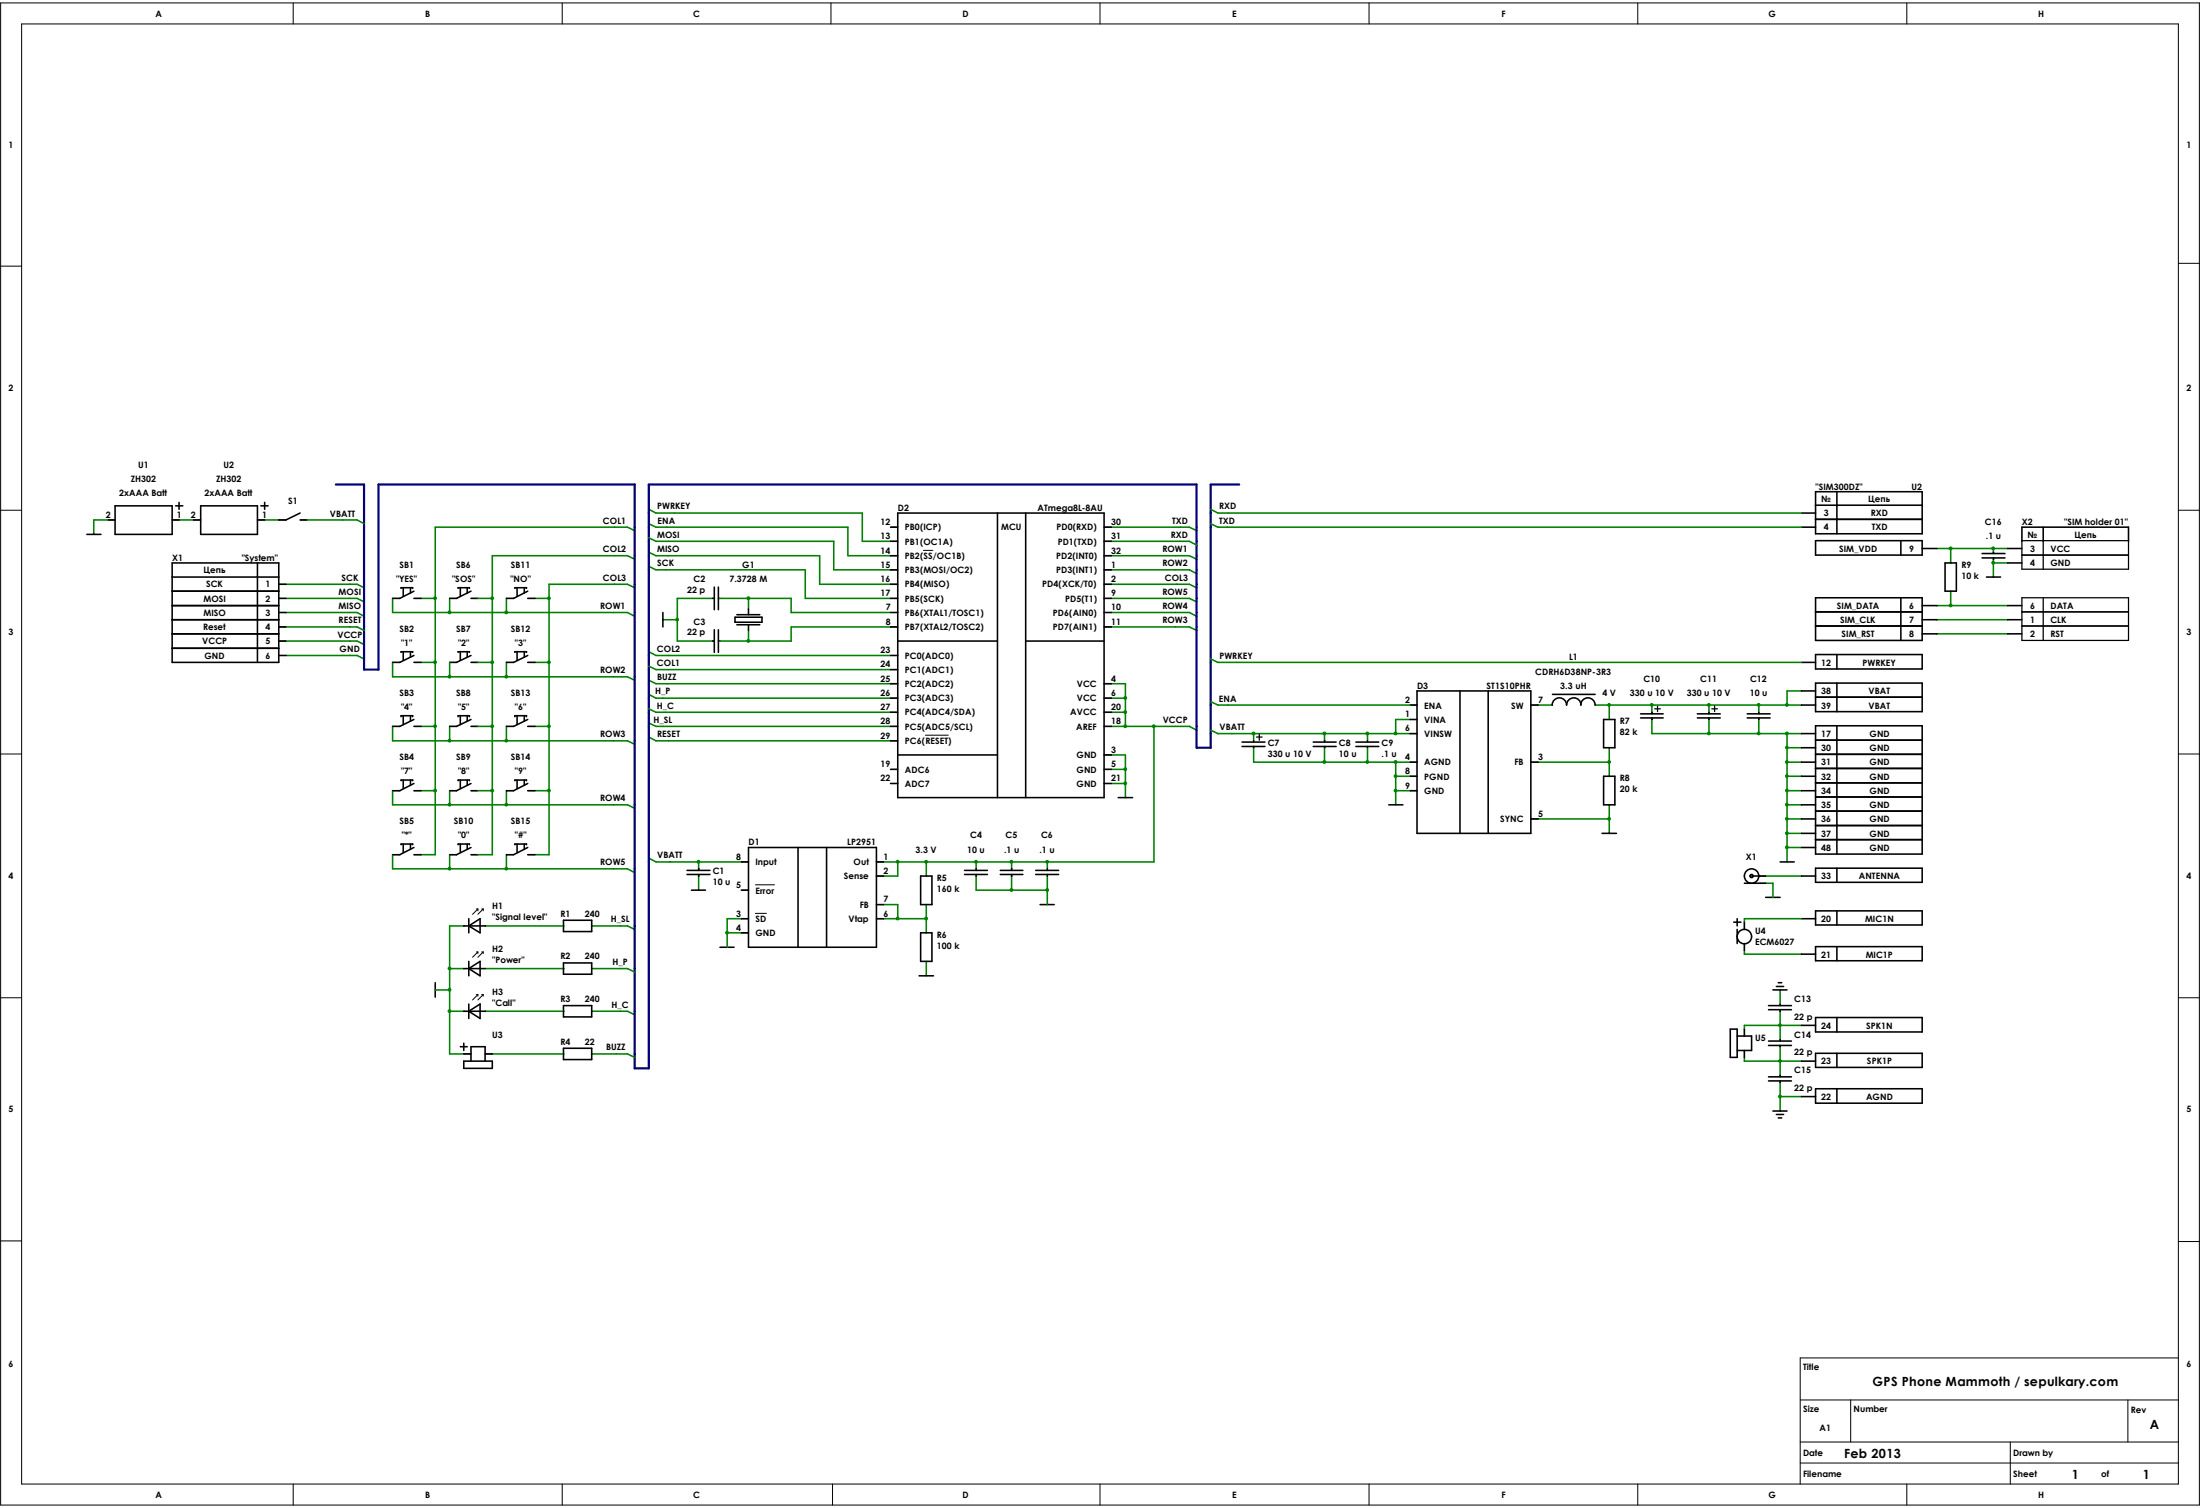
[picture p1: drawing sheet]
<svg xmlns="http://www.w3.org/2000/svg" width="297mm" height="203mm" viewBox="0 0 297 203" stroke-linecap="round" stroke-linejoin="round" font-family="sans-serif">
<g fill="none" stroke="#000" stroke-width=".14">
<path d="M.1 .4h296.8v202.7h-296.8zM2.9 3.2h291.2v197.1h-291.2zM39.6 .4v2.8M75.9 .4v2.8M112.2 .4v2.8M148.5 .4v2.8M184.8 .4v2.8M221.1 .4v2.8M257.4 .4v2.8M.1 35.9h2.8M294.1 35.5h2.8M.1 68.8h2.8"/>
<path d="M12.7 72v.1M14.6 70.2h.9M23.2 70.2h1M26.1 70.2h1M34.8 70.2h.9M37.6 70.2h1M37.6 78.8h1M40.5 70.2h1M46.3 70.1v.1M47.2 78.8h.1M83 71.1h.1M83 74.9v.1"/>
<path d="M83 78.8h.1M89.9 76.8v.1M90 71.1h.1M90.3 73h.1M90.3 74.9v.1M91.1 69.2h.1M120.2 78.8h1M120.2 71.1h1M120.2 75h1M120.2 76.9h1M120.2 73h1M124.7 74.3h1.2"/>
<path d="M149.1 78.8h.9M149.1 71.1h.9M149.1 75h.9M149.1 76.9h.9M149.1 73h.9M158.7 74.9v.1M158.7 76.8v.1M158.9 78.8h.1M159.3 73h.1M159.3 71.1h.1M165.7 71.1h.1M165.8 69.2h.1"/>
<path d="M243.2 69.2h.1M243.2 71.1h.1M261.5 74h.1M263.4 76h.1M263.4 79.8h.1M269.1 74.5h.1M269.1 75.5h.1M269.1 77.8v.1M271 74h.1M271 76h.1M294.1 68.8h2.8M37.6 80.7h1"/>
<path d="M37.6 88.4h1M37.6 82.6h1M37.6 84.6h1M37.6 86.5h1M47.2 80.7h.1M47.2 82.6h.1M47.2 84.6h.1M47.2 86.5h.1M47.2 88.4h.1M53 98h1M53 89.4h1M53 80.7h1"/>
<path d="M55.9 98h1M55.9 89.4h1M55.9 80.7h1M60.7 98h.9M60.7 89.4h.9M60.7 80.7h.9M63.6 98h.9M63.6 89.4h.9M63.6 80.7h.9M68.4 98h.9M68.4 89.4h.9M68.4 80.7h.9"/>
<path d="M71.2 98h1M71.2 89.4h1M71.2 80.7h1M82.8 82.6h.1M82.8 91.2v.1M82.8 99.9v.1M89.5 94.2h.1M89.5 98h.1M89.5 83.6h.1M89.9 96.1h.1M90.1 92.2v.1M90.3 88.4h.1"/>
<path d="M90.3 90.3v.1M90.3 99.9v.1M96.2 86.5h.1M96.2 80.7h.1M97.2 86.5h.1M97.2 80.7h.1M101 82.2v.4M101 84.6v.5M120.2 98h1M120.2 100h1M120.2 80.7h1M120.2 96.1h1"/>
<path d="M120.2 88.4h1M120.2 82.6h1M120.2 84.6h1M120.2 92.3h1M120.2 94.2h1M120.2 90.4h1M124.9 99.2h3.1M149.1 98h.9M149.1 80.7h.9M149.1 96.1h.9M149.1 82.6h.9M149.1 84.6h.9"/>
<path d="M149.1 92.3h.9M149.1 94.2h.9M158.7 80.7h.1M158.7 82.6h.1M158.7 84.6h.1M158.7 98h.1M165.8 95.1h.1M166.3 98.9v.1M166.9 89.3v.1M169.2 100h.1M178.8 100h.1M184.6 100h.1"/>
<path d="M190.4 97.1h.9M190.4 95.1h.9M190.4 99h.9M206.7 95.1h.9M209.6 95.1h.1M215.3 95.1h.1M217.3 97.1h.1M223 97.1h.1M223 96.1h.1M230.7 97.1h.1M230.7 96.1h.1M237.4 97.1h.1"/>
<path d="M237.4 96.1h.1M243.2 89.4h.1M243.2 95.1h.1M243.2 99h.1M243.2 93.2h.1M261.5 83.6h.1M261.5 85.5h.1M261.5 81.7h.1M271 83.6h.1M271 85.5h.1M271 81.7h.1M.1 101.7h2.8"/>
<path d="M53 115.3h1M53 106.7h1M55.9 115.3h1M55.9 106.7h1M60.7 115.3h.9M60.7 106.7h.9M63.6 115.3h.9M63.6 106.7h.9M68.4 115.3h.9M68.4 106.7h.9M71.2 115.3h1M71.2 106.7h1"/>
<path d="M82.8 108.6h.1M82.8 117.2h.1M90.5 116.2v.1M94.3 117.2h.1M94.3 118.2h.1M100.1 116.3h.9M102 119.4h2.6M118.3 118.2h1M118.3 116.3h1M120.2 103.8h1M120.2 105.7h1M125.1 118.2h.1"/>
<path d="M131.7 117.2h.1M131.7 118.2h.1M136.6 117.2h.1M136.6 118.2h.1M141.4 117.2h.1M141.4 118.2h.1M149.1 103.8h.9M149.1 101.9h.9M149.1 105.7h.9M151.9 107.5v.1M169.2 100.9h.1M178.8 100.9h.1"/>
<path d="M184.6 100.9h.1M188.4 108.5v.1M190.4 106.7h.9M190.4 104.7h.9M190.4 102.8h.9M206.7 110.5h.9M206.7 102.8h.9M217.3 108.6h.1M217.3 104.7h.1M217.3 100.9h.1M217.3 112.3v.2M237.4 118.2h1"/>
<path d="M237.4 119.2h1M241.3 116.2v.1M243.2 100.9h.1M243.2 106.7h.1M243.2 118.2h.1M243.2 112.5h.1M243.2 108.6h.1M243.2 110.5h.1M243.2 104.7h.1M243.2 114.4h.1M243.2 102.8h.1M294.1 101.7h2.8"/>
<path d="M.1 134.6h2.8M58.8 133.6h.1M62.6 130.7h.1M62.6 136.5h.1M62.6 124.9h.1M64.3 128.5h.2M64.3 134.2h.2M64.3 122.7h.2M64.5 122.7v.2M64.5 128.5v.2M64.5 134.2v.2M64.5 128.5l-.7 .7"/>
<path d="M64.5 134.2l-.7 .7M64.5 122.7l-.7 .7M65 128.5h.2M65 134.2h.2M65 122.7h.2M65.2 122.7v.2M65.2 128.5v.2M65.2 134.2v.2M65.2 128.5l-.7 .7M65.2 134.2l-.7 .7M65.2 122.7l-.7 .7M65.5 130.7h.1"/>
<path d="M65.5 136.5h.1M65.5 124.9h.1M76.1 130.7h.1M76.1 136.5h.1M76.1 124.9h.1M79.9 136.5h.1M79.9 130.7h.1M79.9 124.9h.1M83.7 124.9h.1M83.7 130.7h.1M83.7 136.4v.1M94.3 120v.1"/>
<path d="M98.2 127.7v.1M100.1 124h.9M100.1 125.9h.9M100.1 120.1h.9M102 123.2h1.5M118.3 124h1M118.3 122.1h1M125.1 122.1h.1M125.1 129.7h.1M125.1 125.9h.1M125.1 131.5v.2M141.4 121.9v.2"/>
<path d="M235.5 124.4v1M235.5 127.3v1M235.5 138.9v.9M239.4 121v.1M240.3 135.5h.1M240.3 136.5h.1M240.3 133.5v.1M243.2 138.4h.1M243.2 124h.1M243.2 128.7h.1M294.1 134.6h2.8M62.6 142.2h1"/>
<path d="M65.5 142.2h1M76.1 142.2h.1M79.9 142.2h.1M83.2 142.2h.1M235.5 141.7v1M240.3 140.3h.1M240.3 141.2h.1M240.3 145.1h.1M240.3 146.1h.1M240.3 149.9v.1M243.2 143.2h.1M243.2 148h.1"/>
<path d="M.1 167.4h2.8M294.1 167.5h2.8M243 188.9h51.1M243 194.6h51.1M243 197.4h51.1M249.9 188.9v5.7M271.4 194.6v5.7M287.3 188.9v5.7M294.1 183.2h-51.1v17.1M39.6 200.3v2.8M75.9 200.3v2.8M112.4 200.3v2.8"/>
<path d="M148.5 200.3v2.8M184.8 200.3v2.8M221.1 200.3v2.8M257.4 200.3v2.8"/>
</g>
<g fill="none" stroke="#008000" stroke-width=".21">
<path d="M14.6 70.2h-1.9v1.9M24.2 70.2h1.9M35.7 70.2h1.9M38.6 78.8h9.6l.9 .5M41.5 70.2h6.7l.9 .5M85.7 75.5l-1-.5h-18.2v40.3h-2M85.7 71.6l-1-.5h-25.9v44.2h-1.9M85.7 79.3l-1-.5h-10.6v36.5h-1.9M87.6 76.4l1 .5h20.1v3.8h11.5M87.6 74.5l1 .5h22.1v3.8h9.5M87.6 70.7l1 .4h25.9v3.9h5.7M87.6 68.7l1 .5h27.8v3.8h3.8"/>
<path d="M87.6 72.6l1 .4h24v3.9h7.6M150 71.1h10.6l.9 .5M150 78.8h10.6l.9 .5M150 73h10.6l.9 .5M150 75h10.6l.9 .5M150 76.9h10.6l.9 .5M163.4 70.7l1 .4h78.8M163.4 68.7l1 .5h78.8M261.5 74h9.6M263.4 74v2M263.4 79.8v1.9M269.1 74v.5"/>
<path d="M269.1 75.5v2.4M269.1 76h2M38.6 88.4h9.6l.9 .5M38.6 86.5h9.6l.9 .5M38.6 82.6h9.6l.9 .6M38.6 80.7h9.6l.9 .5M38.6 84.6h9.6l.9 .5M53 80.7v1.9h31.7l1 .6M53 98v2h31.7l1 .4M53 89.4v1.9h31.7l1 .5M56.9 80.7h1.9M56.9 98h1.9"/>
<path d="M56.9 89.4h1.9M60.7 80.7v1.9M60.7 89.4v1.9M60.7 98v2M64.5 80.7h2M64.5 98h2M64.5 89.4h2M68.4 80.7v1.9M68.4 89.4v1.9M68.4 98v2M72.2 80.7h1.9M72.2 98h1.9"/>
<path d="M72.2 89.4h1.9M87.6 87.9l1 .5h31.6M87.6 99.5l1 .5h31.6M87.6 97.6l1 .4h31.6M87.6 93.7l1 .5h31.6M87.6 91.8l1 .5h31.6M87.6 95.6l1 .5h31.6M87.6 89.9l1 .5h31.6M89.5 83.6h1.9M96.2 80.7h-4.8v5.8h4.8M97.2 80.7h9.6v1.9h13.4M101 80.7v1.5"/>
<path d="M101 85.1v1.4M120.2 84.6h-13.4v1.9h-9.6M150 82.6h10.6l.9 .6M150 80.7h10.6l.9 .5M150 84.6h10.6l.9 .5M150 92.3h1.9v5.7M150 98h10.6l.9 .5M150 94.2h1.9M150 96.1h1.9M155.8 98v18.3h-36.5M163.4 88.9l1 .5h78.8M163.4 94.7l1 .4h26"/>
<path d="M163.4 98.5l1 .5h26M169.2 99v1M178.8 99v1M184.6 99v1M190.4 97.1h-2v1.9M207.6 95.1h2M215.3 95.1h27.9M217.3 95.1v2M223 95.1v1M223 97.1v1.9h20.2M230.7 95.1v1M230.7 97.1v1.9"/>
<path d="M237.4 95.1v1M237.4 97.1v1.9M241.3 99v17.3M243.2 93.2h-1.9v1.9M261.5 83.6h9.6M261.5 85.5h9.6M261.5 81.7h9.6M53 115.3v1.9h31.7l1 .5M53 106.7v1.9h31.7l1 .5M56.9 106.7h1.9M60.7 106.7v1.9M60.7 115.3v1.9"/>
<path d="M64.5 106.7h2M68.4 106.7v1.9M68.4 115.3v1.9M72.2 106.7h1.9M87.6 115.8l1 .5h11.5M94.3 116.3v.9M94.3 118.2v1.9M121.2 116.3v1.9h-1.9M125.1 116.3v1.9M131.8 116.3v.9M131.8 118.2v1.9h9.6M136.6 116.3v.9"/>
<path d="M136.6 118.2v1.9M141.4 116.3v.9M141.4 118.2v3.9M150 101.9h1.9v5.7M150 105.7h1.9M150 103.8h1.9M169.2 100.9v1.9h21.2M178.8 100.9v1.9M184.6 100.9v1.9M188.4 102.8v5.8M188.4 106.7h2M188.4 104.7h2"/>
<path d="M207.6 102.8h9.7M207.6 110.5h9.7M217.3 100.9v3.8M217.3 108.6v3.9M238.4 118.2h4.8M238.4 119.2h1v1.9M241.3 106.7h1.9M241.3 108.6h1.9M241.3 102.8h1.9M241.3 114.4h1.9M241.3 112.5h1.9M241.3 100.9h1.9"/>
<path d="M241.3 104.7h1.9M241.3 110.5h1.9M58.8 133.6h1.9M60.7 136.5h1.9M60.7 130.7h1.9M62.6 124.9h-1.9v17.3h1.9M65.5 136.5h10.6M65.5 130.7h10.6M65.5 124.9h10.6M79.9 136.5h4.8l1 .4M79.9 130.7h4.8l1 .5M79.9 124.9h4.8l1 .5"/>
<path d="M98.2 125.9h1.9M100.1 124h-1.9v3.8M119.3 124h5.8M119.3 122.1h1.9v1.9M125.1 122.1v3.8M125.1 129.7v2M235.5 128.3v.4h7.7M240.3 133.6v1.9M240.3 136.5v3.8M243.2 124h-7.7v.4M243.2 138.4h-7.7v.5M66.5 142.2h9.6"/>
<path d="M79.9 142.2h4.8l1 .5M235.5 142.7v.5h7.7M240.3 141.2v3.9M240.3 146.1v3.8M240.3 148h2.9"/>
</g>
<g fill="#008000" stroke="#008000" stroke-width=".14">
<circle cx="58.7" cy="106.7" r=".19"/>
<circle cx="58.7" cy="98" r=".19"/>
<circle cx="58.7" cy="89.4" r=".19"/>
<circle cx="58.7" cy="80.7" r=".19"/>
<circle cx="68.3" cy="117.2" r=".19"/>
<circle cx="68.3" cy="108.6" r=".19"/>
<circle cx="68.3" cy="99.9" r=".19"/>
<circle cx="68.3" cy="91.3" r=".19"/>
<circle cx="68.3" cy="82.6" r=".19"/>
<circle cx="74.1" cy="106.7" r=".19"/>
<circle cx="74.1" cy="98" r=".19"/>
<circle cx="74.1" cy="89.4" r=".19"/>
<circle cx="74.1" cy="80.7" r=".19"/>
<circle cx="91.4" cy="83.6" r=".19"/>
<circle cx="125" cy="123.9" r=".19"/>
<circle cx="136.5" cy="120.1" r=".19"/>
<circle cx="151.9" cy="105.7" r=".19"/>
<circle cx="151.9" cy="103.8" r=".19"/>
<circle cx="151.9" cy="98" r=".19"/>
<circle cx="151.9" cy="94.2" r=".19"/>
<circle cx="188.4" cy="106.7" r=".19"/>
<circle cx="188.4" cy="102.8" r=".19"/>
<circle cx="217.2" cy="102.8" r=".19"/>
<circle cx="217.2" cy="95.1" r=".19"/>
<circle cx="223" cy="95.1" r=".19"/>
<circle cx="237.4" cy="95.1" r=".19"/>
<circle cx="240.3" cy="143.2" r=".19"/>
<circle cx="240.3" cy="138.3" r=".19"/>
<circle cx="241.2" cy="114.3" r=".19"/>
<circle cx="241.2" cy="112.4" r=".19"/>
<circle cx="241.2" cy="108.6" r=".19"/>
<circle cx="241.2" cy="106.7" r=".19"/>
<circle cx="241.2" cy="102.8" r=".19"/>
<circle cx="241.2" cy="100.9" r=".19"/>
<circle cx="241.2" cy="95.1" r=".19"/>
<circle cx="263.3" cy="74" r=".19"/>
<circle cx="269.1" cy="74" r=".19"/>
<circle cx="94.3" cy="116.3" r=".19"/>
<circle cx="125" cy="116.3" r=".19"/>
<circle cx="131.8" cy="116.3" r=".19"/>
<circle cx="136.5" cy="116.3" r=".19"/>
<circle cx="151.9" cy="96.1" r=".19"/>
<circle cx="169.2" cy="99" r=".19"/>
<circle cx="188.4" cy="104.7" r=".19"/>
<circle cx="188.4" cy="99" r=".19"/>
<circle cx="217.2" cy="110.5" r=".19"/>
<circle cx="237.4" cy="99" r=".19"/>
<circle cx="240.3" cy="147.9" r=".19"/>
<circle cx="241.2" cy="104.7" r=".19"/>
<circle cx="241.2" cy="110.5" r=".19"/>
<circle cx="241.2" cy="99" r=".19"/>
<circle cx="263.3" cy="81.7" r=".19"/>
<circle cx="269.1" cy="75.9" r=".19"/>
<circle cx="60.7" cy="117.2" r=".19"/>
<circle cx="60.7" cy="108.6" r=".19"/>
<circle cx="60.7" cy="99.9" r=".19"/>
<circle cx="60.7" cy="91.3" r=".19"/>
<circle cx="60.7" cy="82.6" r=".19"/>
<circle cx="66.4" cy="106.7" r=".19"/>
<circle cx="66.4" cy="98" r=".19"/>
<circle cx="66.4" cy="89.4" r=".19"/>
<circle cx="66.4" cy="80.7" r=".19"/>
<circle cx="98.1" cy="125.8" r=".19"/>
<circle cx="101" cy="86.5" r=".19"/>
<circle cx="101" cy="80.7" r=".19"/>
<circle cx="121.2" cy="123.9" r=".19"/>
<circle cx="141.4" cy="120.1" r=".19"/>
<circle cx="155.8" cy="98" r=".19"/>
<circle cx="178.8" cy="102.8" r=".19"/>
<circle cx="184.6" cy="102.8" r=".19"/>
<circle cx="230.7" cy="95.1" r=".19"/>
<circle cx="60.7" cy="130.7" r=".19"/>
<circle cx="60.7" cy="136.4" r=".19"/>
<circle cx="60.7" cy="133.6" r=".19"/>
<circle cx="121.2" cy="116.3" r=".19"/>
<circle cx="141.4" cy="116.3" r=".19"/>
<circle cx="178.8" cy="99" r=".19"/>
<circle cx="184.6" cy="99" r=".19"/>
<circle cx="230.7" cy="99" r=".19"/>
</g>
<g fill="none" stroke="#000" stroke-width=".21">
<path d="M11.7 72.1h1.9M14.6 70.2h.9M15.5 68.3h7.7v3.8h-7.7zM23.2 77.9h14.4M23.2 76h14.4v13.4h-14.4zM23.2 79.8h14.4M23.2 70.2h1M23.7 68.3h1M24.2 67.8v.9M26.1 70.2h1M27.1 68.3h7.7v3.8h-7.7zM34.8 76v13.4"/>
<path d="M34.8 70.2h.9M35.2 68.3h1M35.7 67.8v.9M37.6 78.8h1M40.5 69.2l-1.9 1h-1M40.5 70.2h1M54.1 79.4v-.1h1.6v.1M54.4 79.3v1.1M55.4 79.3v.7M55.9 79.8l-1.9 .9h-1M61.8 79.4v-.1h1.6v.1M62.1 79.3v1.1"/>
<path d="M63.1 79.3v.7M63.6 79.8l-2 .9h-.9M69.5 79.4v-.1h1.6v.1M69.8 79.3v1.1M70.8 79.3v.7M71.2 79.8l-1.9 .9h-.9M96.4 79.2v3.1M97 79.2v3.1M120.2 78.8h1M120.2 71.1h1M120.2 76.9h1M120.2 75h1"/>
<path d="M120.2 73h1M121.2 69.2h27.9v38.4h-27.9zM134.7 69.2v38.4M138.5 69.2v38.4M149.1 78.8h.9M149.1 71.1h.9M149.1 76.9h.9M149.1 75h.9M149.1 73h.9M243.2 69.2h1.9M243.2 71.1h1.9M245.1 66.4h14.4v5.6h-14.4z"/>
<path d="M245.1 73h14.4v1.9h-14.4zM245.1 70.1h14.4M245.1 68.2h14.4M248 66.4v5.6M256.6 73v1.9M259.5 74h2M262.6 76h1.5v3.8h-1.5zM267.6 74.7h3.1M267.6 75.3h3.1M268.2 77.9h1.9M269.1 74.5v.2M269.1 75.3v.2"/>
<path d="M271.1 76h1.9M271.1 74h1.9M273 73v-1.9h14.4v1.9M275.8 71.1v1.9M23.2 83.6h14.4M23.2 87.5h14.4M23.2 81.7h14.4M23.2 85.5h14.4M37.6 86.5h1M37.6 80.7h1M37.6 88.4h1M37.6 82.6h1"/>
<path d="M37.6 84.6h1M54.1 96.7v-.1h1.6v.1M54.1 88v-.1h1.6v.1M54.4 87.9v1.2M54.4 96.6v1.2M55.4 87.9v.8M55.4 96.6v.7M55.9 97.1l-1.9 .9h-1M55.9 98h1M55.9 88.4l-1.9 1h-1M55.9 89.4h1M55.9 80.7h1"/>
<path d="M61.8 88v-.1h1.6v.1M61.8 96.7v-.1h1.6v.1M62.1 87.9v1.2M62.1 96.6v1.2M63.1 87.9v.8M63.1 96.6v.7M63.6 97.1l-2 .9h-.9M63.6 98h.9M63.6 88.4l-2 1h-.9M63.6 89.4h.9M63.6 80.7h.9M69.5 96.7v-.1h1.6v.1"/>
<path d="M69.5 88v-.1h1.6v.1M69.8 87.9v1.2M69.8 96.6v1.2M70.8 87.9v.8M70.8 96.6v.7M71.2 97.1l-1.9 .9h-.9M71.2 98h1M71.2 88.4l-1.9 1h-.9M71.2 89.4h1M71.2 80.7h1M89.5 82.6v2M96.2 86.5h.2"/>
<path d="M96.2 80.7h.2M96.4 85v3M97 85v3M97 86.5h.2M97 80.7h.2M99.2 83.3h3.7v.7h-3.7zM99.5 82.9h3.1M99.5 84.3h3.1M101 82.2v.7M101 84.3v.8M120.2 98h1M120.2 80.7h1"/>
<path d="M120.2 88.4h1M120.2 82.6h1M120.2 84.6h1M120.2 94.2h1M120.2 92.3h1M120.2 100h1M120.2 96.1h1M120.2 90.4h1M121.2 86.5h13.5M138.5 86.5h10.6M149.1 98h.9M149.1 80.7h.9"/>
<path d="M149.1 82.6h.9M149.1 84.6h.9M149.1 94.2h.9M149.1 92.3h.9M149.1 96.1h.9M169.2 100v.1M178.8 100v.1M184.6 100v.1M190.4 97.1h.9M190.4 95.1h.9M190.4 99h.9M191.3 93.2h15.4v19.3h-15.4z"/>
<path d="M197.1 93.2v19.3M200.9 93.2v19.3M206.7 95.1h.9M209.5 95.1a.97 .97 0 0 1 1-.9 .97 .97 0 0 1 1 .9 .97 .97 0 0 1 1-.9 .97 .97 0 0 1 .9 .9M209.6 93.7h5.7M213.4 95.1a.97 .97 0 0 1 1-.9 .97 .97 0 0 1 .9 .9M216.5 97.1h1.5v3.8h-1.5zM221.5 96.3h3M221.5 96.9h3M223 96.1v.2M223 96.9v.2M229.2 96.3h3"/>
<path d="M229.2 96.9h3M230.7 96.1v.2M230.7 96.9v.2M235.9 96.3h3.1M235.9 96.9h3.1M237.4 96.1v.2M237.4 96.9v.2M243.2 89.4h1.9M243.2 95.1h1.9M243.2 99h1.9M243.2 93.2h1.9M245.1 80.7h14.4v5.7h-14.4z"/>
<path d="M245.1 88.3h14.4v2h-14.4zM245.1 92.2h14.4v3.8h-14.4zM245.1 97.9h14.4v17.3h-14.4zM245.1 99.9h14.4M245.1 94.1h14.4M245.1 84.5h14.4M245.1 82.6h14.4M248 88.3v2M248 92.2v3.8M248 97.9v17.3M256.6 80.7v5.7M259.5 83.6h2"/>
<path d="M259.5 81.7h2M259.5 85.5h2M271.1 83.6h1.9M271.1 81.7h1.9M271.1 85.5h1.9M54.1 114v-.1h1.6v.1M54.1 105.3h1.6M54.4 105.3v1.1M54.4 113.9v1.1M55.4 105.3v.7M55.4 113.9v.7M55.9 114.4l-1.9 .9h-1"/>
<path d="M55.9 115.3h1M55.9 105.7l-1.9 1h-1M55.9 106.7h1M61.8 105.3h1.6M61.8 114v-.1h1.6v.1M62.1 105.3v1.1M62.1 113.9v1.1M63.1 105.3v.7M63.1 113.9v.7M63.6 114.4l-2 .9h-.9M63.6 115.3h.9M63.6 105.7l-2 1h-.9"/>
<path d="M63.6 106.7h.9M69.5 105.3h1.6M69.5 114v-.1h1.6v.1M69.8 105.3v1.1M69.8 113.9v1.1M70.8 105.3v.7M70.8 113.9v.7M71.2 114.4l-1.9 .9h-.9M71.2 115.3h1M71.2 105.7l-1.9 1h-.9M71.2 106.7h1M92.8 117.4h3"/>
<path d="M92.8 118h3M94.3 117.2v.2M94.3 118v.2M100.1 116.3h.9M101 114.4h17.3v13.4h-17.3zM107.7 114.4v13.4M111.6 114.4v13.4M118.3 118.2h1M118.3 116.3h1M120.2 105.7h1M120.2 103.8h1M121.2 101.9h13.5"/>
<path d="M124.3 118.2h1.5v3.9h-1.5zM130.2 117.4h3.1M130.2 118h3.1M131.8 117.2v.2M131.8 118v.2M135 117.4h3.1M135 118h3.1M136.6 117.2v.2M136.6 118v.2M139.8 117.4h3.1M139.8 118h3.1M141.4 117.2v.2"/>
<path d="M141.4 118v.2M149.1 105.7h.9M149.1 103.8h.9M149.1 101.9h.9M151 107.6h1.9M167.7 100.1h3.1M167.7 100.7h3.1M169.2 100.7v.2M177.3 100.1h3.1M177.3 100.7h3.1M178.8 100.7v.2M183 100.1h3.1"/>
<path d="M183 100.7h3.1M184.6 100.7v.2M187.5 108.6h1.9M190.4 104.7h.9M190.4 106.7h.9M190.4 102.8h.9M206.7 110.5h.9M206.7 102.8h.9M216.3 112.5h1.9M216.5 104.7h1.5v3.9h-1.5zM235.5 119.2h2.9M236.5 118.2h1.9"/>
<path d="M240.3 116.3h1.9M243.2 108.6h1.9M243.2 112.5h1.9M243.2 118.2h1.9M243.2 104.7h1.9M243.2 100.9h1.9M243.2 106.7h1.9M243.2 110.5h1.9M243.2 114.4h1.9M243.2 102.8h1.9M245.1 117.2h14.4v1.9h-14.4zM245.1 113.3h14.4"/>
<path d="M245.1 111.4h14.4M245.1 107.5h14.4M245.1 105.6h14.4M245.1 101.8h14.4M245.1 109.4h14.4M245.1 103.7h14.4M248 117.2v1.9M58.8 132.6v1.9M62.6 130.7h2.9M62.6 136.5h2.9M62.6 124.9h2.9M63.3 130.7l1.5-1v2z"/>
<path d="M63.3 124v1.9M63.3 129.7v2M63.3 135.5v1.9M63.3 124.9l1.5-.9v1.9zM63.3 136.5l1.5-1v1.9zM76.1 135.7h3.8v1.5h-3.8zM76.1 124.2h3.8v1.5h-3.8zM76.1 129.9h3.8v1.6h-3.8zM93.3 120.1h1.9M97.2 127.8h1.9M100.1 120.1h.9M100.1 125.9h.9"/>
<path d="M100.1 124h.9M118.3 122.1h1M118.3 124h1M124.1 131.7h1.9M124.3 125.9h1.5v3.8h-1.5zM140.4 122.1h1.9M233.6 138.9h.9v3.8h-.9zM234.1 124.4h.9M234.5 124v.9M234.5 125.4v1.9M234.5 139.8h2v1.9h-2M235.5 124.4v1"/>
<path d="M235.5 127.3v1M235.5 138.9v.9M238.4 121.1h1.9M238.8 135.7h3.1M238.8 136.2h3.1M239.4 133.6h1.9M239.8 133.1h1M240.1 132.6h.4M240.3 135.5v.2M240.3 136.2v.3M243.2 138.4h1.9M243.2 124h1.9"/>
<path d="M243.2 128.7h1.9M245.1 122.9h14.4v1.9h-14.4zM245.1 127.7h14.4v1.9h-14.4zM245.1 137.3h14.4v1.9h-14.4zM248 122.9v1.9M248 127.7v1.9M248 137.3v1.9M62.1 141.2h1M62.6 140.8v.9M62.6 143.2h3.9v1h-3.9zM62.6 142.2h1M63.6 143.2v-2h1.9v2"/>
<path d="M65.5 142.2h1M76.1 141.4h3.8v1.6h-3.8zM235.5 141.7v1M238.8 140.5h3.1M238.8 141.1h3.1M238.8 145.3h3.1M238.8 145.9h3.1M239.4 149.9h1.9M239.8 150.4h1M240.1 150.8h.4M240.3 140.3v.2M240.3 141.1v.1"/>
<path d="M240.3 145.1v.2M240.3 145.9v.2M243.2 143.2h1.9M243.2 148h1.9M245.1 142.1h14.4v1.9h-14.4zM245.1 146.9h14.4v2h-14.4zM248 142.1v1.9M248 146.9v2"/>
<circle cx="236.5" cy="118.2" r=".21"/>
<circle cx="236.5" cy="118.2" r=".97"/>
<circle cx="235.5" cy="126.4" r=".97"/>
</g>
<path d="M45.3 65.4h3.8v25h2v-25h34.6v78.8h1.9v-78.8h73.9v35.5h1.9v-35.5h3.9" fill="none" stroke="#000080" stroke-width=".3"/>
<g fill="none" stroke="#000" stroke-width=".17">
<path d="M273 73h14.4v3.8h-14.4zM273 74.9h14.4M275.8 73v3.8M169.6 99.5h.8M170 99.1v.8M223.4 95.6h.8M223.8 95.3v.7M231.1 95.6h.8M231.5 95.3v.7M273 80.7h14.4v5.7h-14.4zM273 84.5h14.4M273 82.6h14.4"/>
<path d="M275.8 80.7v5.7"/>
</g>
<g font-size="1.7">
<text x="252.8" y="187.1">GPS Phone Mammoth / sepulkary.com</text>
<text x="249" y="196.7">Feb 2013</text>
<text x="290.2" y="192.8">A</text>
<text x="279.7" y="199.6">1</text>
<text x="289.3" y="199.6">1</text>
</g>
<g font-size="1.2">
<text x="21" y="2.3">A</text>
<text x="57.4" y="2.3">B</text>
<text x="93.6" y="2.3">C</text>
<text x="129.9" y="2.3">D</text>
<text x="166.3" y="2.3">E</text>
<text x="202.7" y="2.3">F</text>
<text x="238.8" y="2.3">G</text>
<text x="275.2" y="2.3">H</text>
<text x="1.1" y="19.9">1</text>
<text x="295.2" y="19.9">1</text>
<text x="1.1" y="52.8">2</text>
<text x="295.2" y="52.8">2</text>
<text x="17.7" y="65.1">ZH302</text>
<text x="18.7" y="63.2">U1</text>
<text x="29.2" y="65.1">ZH302</text>
<text x="30.2" y="63.2">U2</text>
<text x="14.3" y="69.9">2</text>
<text x="16.1" y="67">2xAAA Batt</text>
<text x="23.9" y="69.9">1</text>
<text x="25.8" y="69.9">2</text>
<text x="27.6" y="67">2xAAA Batt</text>
<text x="35.4" y="69.9">1</text>
<text x="38.9" y="68">S1</text>
<text x="44.5" y="69.7">VBATT</text>
<text x="81.4" y="70.7">COL1</text>
<text x="88.7" y="68.7">PWRKEY</text>
<text x="88.8" y="70.7">ENA</text>
<text x="118.9" y="70.8">12</text>
<text x="121.2" y="68.9">D2</text>
<text x="122.2" y="71.6">PB0(ICP)</text>
<text x="135.2" y="71.6">MCU</text>
<text x="140.1" y="68.9">ATmega8L-8AU</text>
<text x="142.6" y="71.6">PD0(RXD)</text>
<text x="150" y="70.8">30</text>
<text x="158.2" y="70.7">TXD</text>
<text x="164.6" y="68.7">RXD</text>
<text x="164.6" y="70.7">TXD</text>
<text x="245.1" y="66.1">&quot;SIM300DZ&quot;</text>
<text x="245.9" y="67.7">№</text>
<text x="246.2" y="69.7">3</text>
<text x="246.2" y="71.6">4</text>
<text x="252.2" y="67.7">Цепь</text>
<text x="252.6" y="69.7">RXD</text>
<text x="252.7" y="71.6">TXD</text>
<text x="258.1" y="66.1">U2</text>
<text x="268" y="70.8">C16</text>
<text x="273" y="70.8">X2</text>
<text x="278.7" y="70.8">&quot;SIM holder 01&quot;</text>
<text x="23.2" y="75.7">X1</text>
<text x="27.5" y="77.4">Цепь</text>
<text x="32.6" y="75.7">&quot;System&quot;</text>
<text x="53.9" y="76.6">SB1</text>
<text x="61.6" y="76.6">SB6</text>
<text x="69" y="76.6">SB11</text>
<text x="81.4" y="74.5">COL2</text>
<text x="88.7" y="74.5">MISO</text>
<text x="88.7" y="76.4">SCK</text>
<text x="88.7" y="72.6">MOSI</text>
<text x="100.2" y="76.6">G1</text>
<text x="118.9" y="74.7">14</text>
<text x="118.9" y="76.6">15</text>
<text x="118.9" y="72.7">13</text>
<text x="122.2" y="75.4">PB2(SS/OC1B)</text>
<text x="122.2" y="77.4">PB3(MOSI/OC2)</text>
<text x="122.2" y="73.5">PB1(OC1A)</text>
<text x="142.6" y="75.4">PD2(INT0)</text>
<text x="142.6" y="77.4">PD3(INT1)</text>
<text x="142.8" y="73.5">PD1(TXD)</text>
<text x="150" y="74.7">32</text>
<text x="150" y="76.6">1</text>
<text x="150" y="72.7">31</text>
<text x="156.9" y="74.5">ROW1</text>
<text x="156.9" y="76.4">ROW2</text>
<text x="158.1" y="72.6">RXD</text>
<text x="248.3" y="74.5">SIM_VDD</text>
<text x="257.7" y="74.5">9</text>
<text x="264.8" y="76.6">R9</text>
<text x="268.1" y="72.7">.1 u</text>
<text x="273.7" y="72.5">№</text>
<text x="274.1" y="74.5">3</text>
<text x="274.1" y="76.4">4</text>
<text x="276.8" y="74.5">VCC</text>
<text x="276.8" y="76.4">GND</text>
<text x="280.1" y="72.5">Цепь</text>
<text x="27.5" y="83.1">MISO</text>
<text x="27.5" y="81.2">MOSI</text>
<text x="27.8" y="79.3">SCK</text>
<text x="35.9" y="83.1">3</text>
<text x="35.9" y="81.2">2</text>
<text x="35.9" y="79.3">1</text>
<text x="45.7" y="80.3">MOSI</text>
<text x="45.7" y="82.2">MISO</text>
<text x="46.1" y="78.3">SCK</text>
<text x="53.5" y="78.5">&quot;YES&quot;</text>
<text x="61" y="78.5">&quot;SOS&quot;</text>
<text x="68.9" y="78.5">&quot;NO&quot;</text>
<text x="81" y="82.2">ROW1</text>
<text x="81.4" y="78.3">COL3</text>
<text x="92.8" y="80">22 p</text>
<text x="93.6" y="78.5">C2</text>
<text x="98.5" y="78.5">7.3728 M</text>
<text x="118.9" y="80.4">17</text>
<text x="118.9" y="78.5">16</text>
<text x="119.6" y="82.4">7</text>
<text x="122.2" y="81.2">PB5(SCK)</text>
<text x="122.2" y="79.3">PB4(MISO)</text>
<text x="122.2" y="83.1">PB6(XTAL1/TOSC1)</text>
<text x="140.7" y="79.3">PD4(XCK/T0)</text>
<text x="142.2" y="83.1">PD6(AIN0)</text>
<text x="143.8" y="81.2">PD5(T1)</text>
<text x="150" y="80.4">9</text>
<text x="150" y="78.5">2</text>
<text x="150" y="82.4">10</text>
<text x="156.9" y="80.3">ROW5</text>
<text x="156.9" y="82.2">ROW4</text>
<text x="157.3" y="78.3">COL3</text>
<text x="248" y="82.1">SIM_DATA</text>
<text x="257.7" y="82.1">6</text>
<text x="264.8" y="78.1">10 k</text>
<text x="274.1" y="82.1">6</text>
<text x="276.8" y="82.1">DATA</text>
<text x="1.1" y="85.7">3</text>
<text x="27.3" y="86.9">VCCP</text>
<text x="27.4" y="85">Reset</text>
<text x="27.6" y="88.9">GND</text>
<text x="35.9" y="88.9">6</text>
<text x="35.9" y="86.9">5</text>
<text x="35.9" y="85">4</text>
<text x="45.6" y="86">VCCP</text>
<text x="45.7" y="84.1">RESET</text>
<text x="45.8" y="87.9">GND</text>
<text x="53.9" y="85.2">SB2</text>
<text x="54.1" y="87.2">&quot;1&quot;</text>
<text x="61.6" y="85.2">SB7</text>
<text x="61.8" y="87.2">&quot;2&quot;</text>
<text x="69" y="85.2">SB12</text>
<text x="69.5" y="87.2">&quot;3&quot;</text>
<text x="88.7" y="87.9">COL2</text>
<text x="88.7" y="89.9">COL1</text>
<text x="92.8" y="85.7">22 p</text>
<text x="93.6" y="84.3">C3</text>
<text x="118.9" y="88.2">23</text>
<text x="119.6" y="84.3">8</text>
<text x="122.2" y="88.9">PC0(ADC0)</text>
<text x="122.2" y="85">PB7(XTAL2/TOSC2)</text>
<text x="142.2" y="85">PD7(AIN1)</text>
<text x="150" y="84.3">11</text>
<text x="156.9" y="84.1">ROW3</text>
<text x="164.6" y="88.9">PWRKEY</text>
<text x="211.8" y="89.1">L1</text>
<text x="245.9" y="89.8">12</text>
<text x="248.4" y="84">SIM_CLK</text>
<text x="248.6" y="86">SIM_RST</text>
<text x="251.5" y="89.8">PWRKEY</text>
<text x="257.7" y="84">7</text>
<text x="257.7" y="86">8</text>
<text x="274.1" y="84">1</text>
<text x="274.1" y="86">2</text>
<text x="276.8" y="84">CLK</text>
<text x="276.8" y="86">RST</text>
<text x="295.2" y="85.7">3</text>
<text x="53.9" y="93.9">SB3</text>
<text x="54.1" y="95.8">&quot;4&quot;</text>
<text x="61.6" y="93.9">SB8</text>
<text x="61.8" y="95.8">&quot;5&quot;</text>
<text x="69" y="93.9">SB13</text>
<text x="69.5" y="95.8">&quot;6&quot;</text>
<text x="81" y="90.8">ROW2</text>
<text x="88.4" y="93.7">H_P</text>
<text x="88.7" y="95.6">H_C</text>
<text x="88.7" y="91.8">BUZZ</text>
<text x="118.9" y="92">25</text>
<text x="118.9" y="90.1">24</text>
<text x="118.9" y="95.8">27</text>
<text x="118.9" y="93.9">26</text>
<text x="122.2" y="92.7">PC2(ADC2)</text>
<text x="122.2" y="90.8">PC1(ADC1)</text>
<text x="122.2" y="94.6">PC3(ADC3)</text>
<text x="145.4" y="92.7">VCC</text>
<text x="145.4" y="94.6">VCC</text>
<text x="150" y="92">4</text>
<text x="150" y="95.8">20</text>
<text x="150" y="93.9">6</text>
<text x="164.5" y="94.7">ENA</text>
<text x="189.7" y="94.8">2</text>
<text x="191.3" y="92.9">D3</text>
<text x="192.3" y="95.6">ENA</text>
<text x="200.7" y="92.9">ST1S10PHR</text>
<text x="204" y="95.6">SW</text>
<text x="207.3" y="91">CDRH6D38NP-3R3</text>
<text x="207.6" y="94.8">7</text>
<text x="210.7" y="92.9">3.3 uH</text>
<text x="216.3" y="93.9">4 V</text>
<text x="220" y="93.9">330 u 10 V</text>
<text x="221.9" y="92">C10</text>
<text x="227.7" y="93.9">330 u 10 V</text>
<text x="229.5" y="92">C11</text>
<text x="236.2" y="93.9">10 u</text>
<text x="236.3" y="92">C12</text>
<text x="245.9" y="95.6">39</text>
<text x="245.9" y="93.7">38</text>
<text x="252.3" y="95.6">VBAT</text>
<text x="252.3" y="93.7">VBAT</text>
<text x="81" y="99.5">ROW3</text>
<text x="88.2" y="97.6">H_SL</text>
<text x="88.7" y="99.5">RESET</text>
<text x="118.9" y="97.7">28</text>
<text x="118.9" y="99.7">29</text>
<text x="122.2" y="98.5">PC5(ADC5/SCL)</text>
<text x="122.2" y="100.4">PC6(RESET)</text>
<text x="122.2" y="96.5">PC4(ADC4/SDA)</text>
<text x="144.5" y="96.5">AVCC</text>
<text x="145.3" y="98.5">AREF</text>
<text x="150" y="97.7">18</text>
<text x="150" y="101.6">3</text>
<text x="157" y="97.6">VCCP</text>
<text x="164.6" y="98.5">VBATT</text>
<text x="171.2" y="100.6">C7</text>
<text x="180.8" y="100.6">C8</text>
<text x="186.5" y="100.6">C9</text>
<text x="189.7" y="96.8">1</text>
<text x="189.7" y="98.7">6</text>
<text x="192.3" y="97.5">VINA</text>
<text x="192.3" y="99.4">VINSW</text>
<text x="218.7" y="97.7">R7</text>
<text x="218.7" y="99.2">82 k</text>
<text x="245.9" y="101.4">30</text>
<text x="245.9" y="99.4">17</text>
<text x="252.4" y="101.4">GND</text>
<text x="252.4" y="99.4">GND</text>
<text x="53.9" y="102.5">SB4</text>
<text x="54.1" y="104.5">&quot;7&quot;</text>
<text x="61.6" y="102.5">SB9</text>
<text x="61.8" y="104.5">&quot;8&quot;</text>
<text x="69" y="102.5">SB14</text>
<text x="69.5" y="104.5">&quot;9&quot;</text>
<text x="118.9" y="103.5">19</text>
<text x="118.9" y="105.4">22</text>
<text x="122.2" y="104.2">ADC6</text>
<text x="122.2" y="106.1">ADC7</text>
<text x="145.3" y="104.2">GND</text>
<text x="145.3" y="102.3">GND</text>
<text x="145.3" y="106.1">GND</text>
<text x="150" y="103.5">5</text>
<text x="150" y="105.4">21</text>
<text x="171.2" y="102.1">330 u 10 V</text>
<text x="180.8" y="102.1">10 u</text>
<text x="186.5" y="102.1">.1 u</text>
<text x="189.7" y="106.4">9</text>
<text x="189.7" y="102.5">4</text>
<text x="189.7" y="104.5">8</text>
<text x="192.3" y="107.1">GND</text>
<text x="192.3" y="103.3">AGND</text>
<text x="192.3" y="105.2">PGND</text>
<text x="204.5" y="103.3">FB</text>
<text x="207.6" y="102.5">3</text>
<text x="218.7" y="105.4">R8</text>
<text x="218.7" y="106.9">20 k</text>
<text x="245.9" y="107.1">34</text>
<text x="245.9" y="105.2">32</text>
<text x="245.9" y="103.3">31</text>
<text x="252.4" y="107.1">GND</text>
<text x="252.4" y="105.2">GND</text>
<text x="252.4" y="103.3">GND</text>
<text x="53.9" y="111.2">SB5</text>
<text x="54.2" y="113.1">&quot;*&quot;</text>
<text x="61.3" y="111.2">SB10</text>
<text x="61.8" y="113.1">&quot;0&quot;</text>
<text x="69" y="111.2">SB15</text>
<text x="69.5" y="113.1">&quot;#&quot;</text>
<text x="81" y="108.1">ROW4</text>
<text x="131" y="113.1">C4</text>
<text x="135.8" y="113.1">C5</text>
<text x="140.5" y="113.1">C6</text>
<text x="202.5" y="111">SYNC</text>
<text x="207.6" y="110.2">5</text>
<text x="245.9" y="112.9">37</text>
<text x="245.9" y="109">35</text>
<text x="245.9" y="111">36</text>
<text x="252.4" y="112.9">GND</text>
<text x="252.4" y="109">GND</text>
<text x="252.4" y="111">GND</text>
<text x="1.1" y="118.6">4</text>
<text x="81" y="116.8">ROW5</text>
<text x="88.7" y="115.8">VBATT</text>
<text x="96.2" y="119.4">10 u</text>
<text x="96.2" y="117.9">C1</text>
<text x="99.4" y="116">8</text>
<text x="99.4" y="119.8">5</text>
<text x="101" y="114.1">D1</text>
<text x="102" y="116.7">Input</text>
<text x="113.9" y="118.6">Sense</text>
<text x="114.4" y="114.1">LP2951</text>
<text x="115.2" y="116.7">Out</text>
<text x="119.3" y="117.9">2</text>
<text x="119.3" y="116">1</text>
<text x="123.6" y="115">3.3 V</text>
<text x="126.5" y="118.9">R5</text>
<text x="130.6" y="115">10 u</text>
<text x="135.6" y="115">.1 u</text>
<text x="140.3" y="115">.1 u</text>
<text x="235.7" y="116">X1</text>
<text x="245.9" y="118.6">33</text>
<text x="245.9" y="114.8">48</text>
<text x="251" y="118.6">ANTENNA</text>
<text x="252.4" y="114.8">GND</text>
<text x="295.2" y="118.6">4</text>
<text x="66.5" y="124.2">&quot;Signal level&quot;</text>
<text x="66.5" y="122.7">H1</text>
<text x="75.6" y="123.7">R1</text>
<text x="79" y="123.7">240</text>
<text x="82.5" y="124.4">H_SL</text>
<text x="99.4" y="123.7">3</text>
<text x="99.4" y="125.6">4</text>
<text x="102" y="124.4">SD</text>
<text x="102" y="120.6">Error</text>
<text x="114.6" y="124.4">Vtap</text>
<text x="116.1" y="122.5">FB</text>
<text x="119.3" y="123.7">6</text>
<text x="119.3" y="121.8">7</text>
<text x="126.5" y="120.3">160 k</text>
<text x="245.9" y="124.4">20</text>
<text x="251.8" y="124.4">MIC1N</text>
<text x="66.5" y="129.9">&quot;Power&quot;</text>
<text x="66.5" y="128.5">H2</text>
<text x="75.6" y="129.4">R2</text>
<text x="79" y="129.4">240</text>
<text x="82.7" y="130.2">H_P</text>
<text x="102" y="126.3">GND</text>
<text x="126.5" y="126.5">R6</text>
<text x="126.5" y="128">100 k</text>
<text x="236.9" y="127.5">ECM6027</text>
<text x="236.9" y="126.1">U4</text>
<text x="245.9" y="129.2">21</text>
<text x="251.9" y="129.2">MIC1P</text>
<text x="66.5" y="135.7">&quot;Call&quot;</text>
<text x="66.5" y="134.3">H3</text>
<text x="75.6" y="135.2">R3</text>
<text x="79" y="135.2">240</text>
<text x="82.5" y="136">H_C</text>
<text x="242.2" y="137.6">22 p</text>
<text x="242.2" y="135.2">C13</text>
<text x="66.5" y="140">U3</text>
<text x="75.6" y="140.9">R4</text>
<text x="79" y="140.9">22</text>
<text x="81.8" y="141.7">BUZZ</text>
<text x="236.9" y="140.5">U5</text>
<text x="242.2" y="142.4">22 p</text>
<text x="242.2" y="140">C14</text>
<text x="245.9" y="138.8">24</text>
<text x="245.9" y="143.6">23</text>
<text x="251.9" y="138.8">SPK1N</text>
<text x="252.1" y="143.6">SPK1P</text>
<text x="242.2" y="147.2">22 p</text>
<text x="242.2" y="144.8">C15</text>
<text x="245.9" y="148.4">22</text>
<text x="251.9" y="148.4">AGND</text>
<text x="1.1" y="150">5</text>
<text x="295.2" y="150">5</text>
<text x="1.1" y="184.4">6</text>
<text x="243.4" y="184.8">Title</text>
<text x="295.2" y="184.4">6</text>
<text x="243.4" y="190.5">Size</text>
<text x="250.2" y="190.5">Number</text>
<text x="287.7" y="190.6">Rev</text>
<text x="243.4" y="196.5">Date</text>
<text x="245.7" y="193.1">A1</text>
<text x="271.8" y="196.5">Drawn by</text>
<text x="21" y="202.1">A</text>
<text x="57.4" y="202.2">B</text>
<text x="93.6" y="202.2">C</text>
<text x="129.9" y="202.2">D</text>
<text x="166.3" y="202.2">E</text>
<text x="202.7" y="202.2">F</text>
<text x="238.8" y="202.2">G</text>
<text x="243.4" y="199.4">Filename</text>
<text x="271.8" y="199.4">Sheet</text>
<text x="275.2" y="202.2">H</text>
<text x="283.7" y="199.4">of</text>
</g>
</svg>
